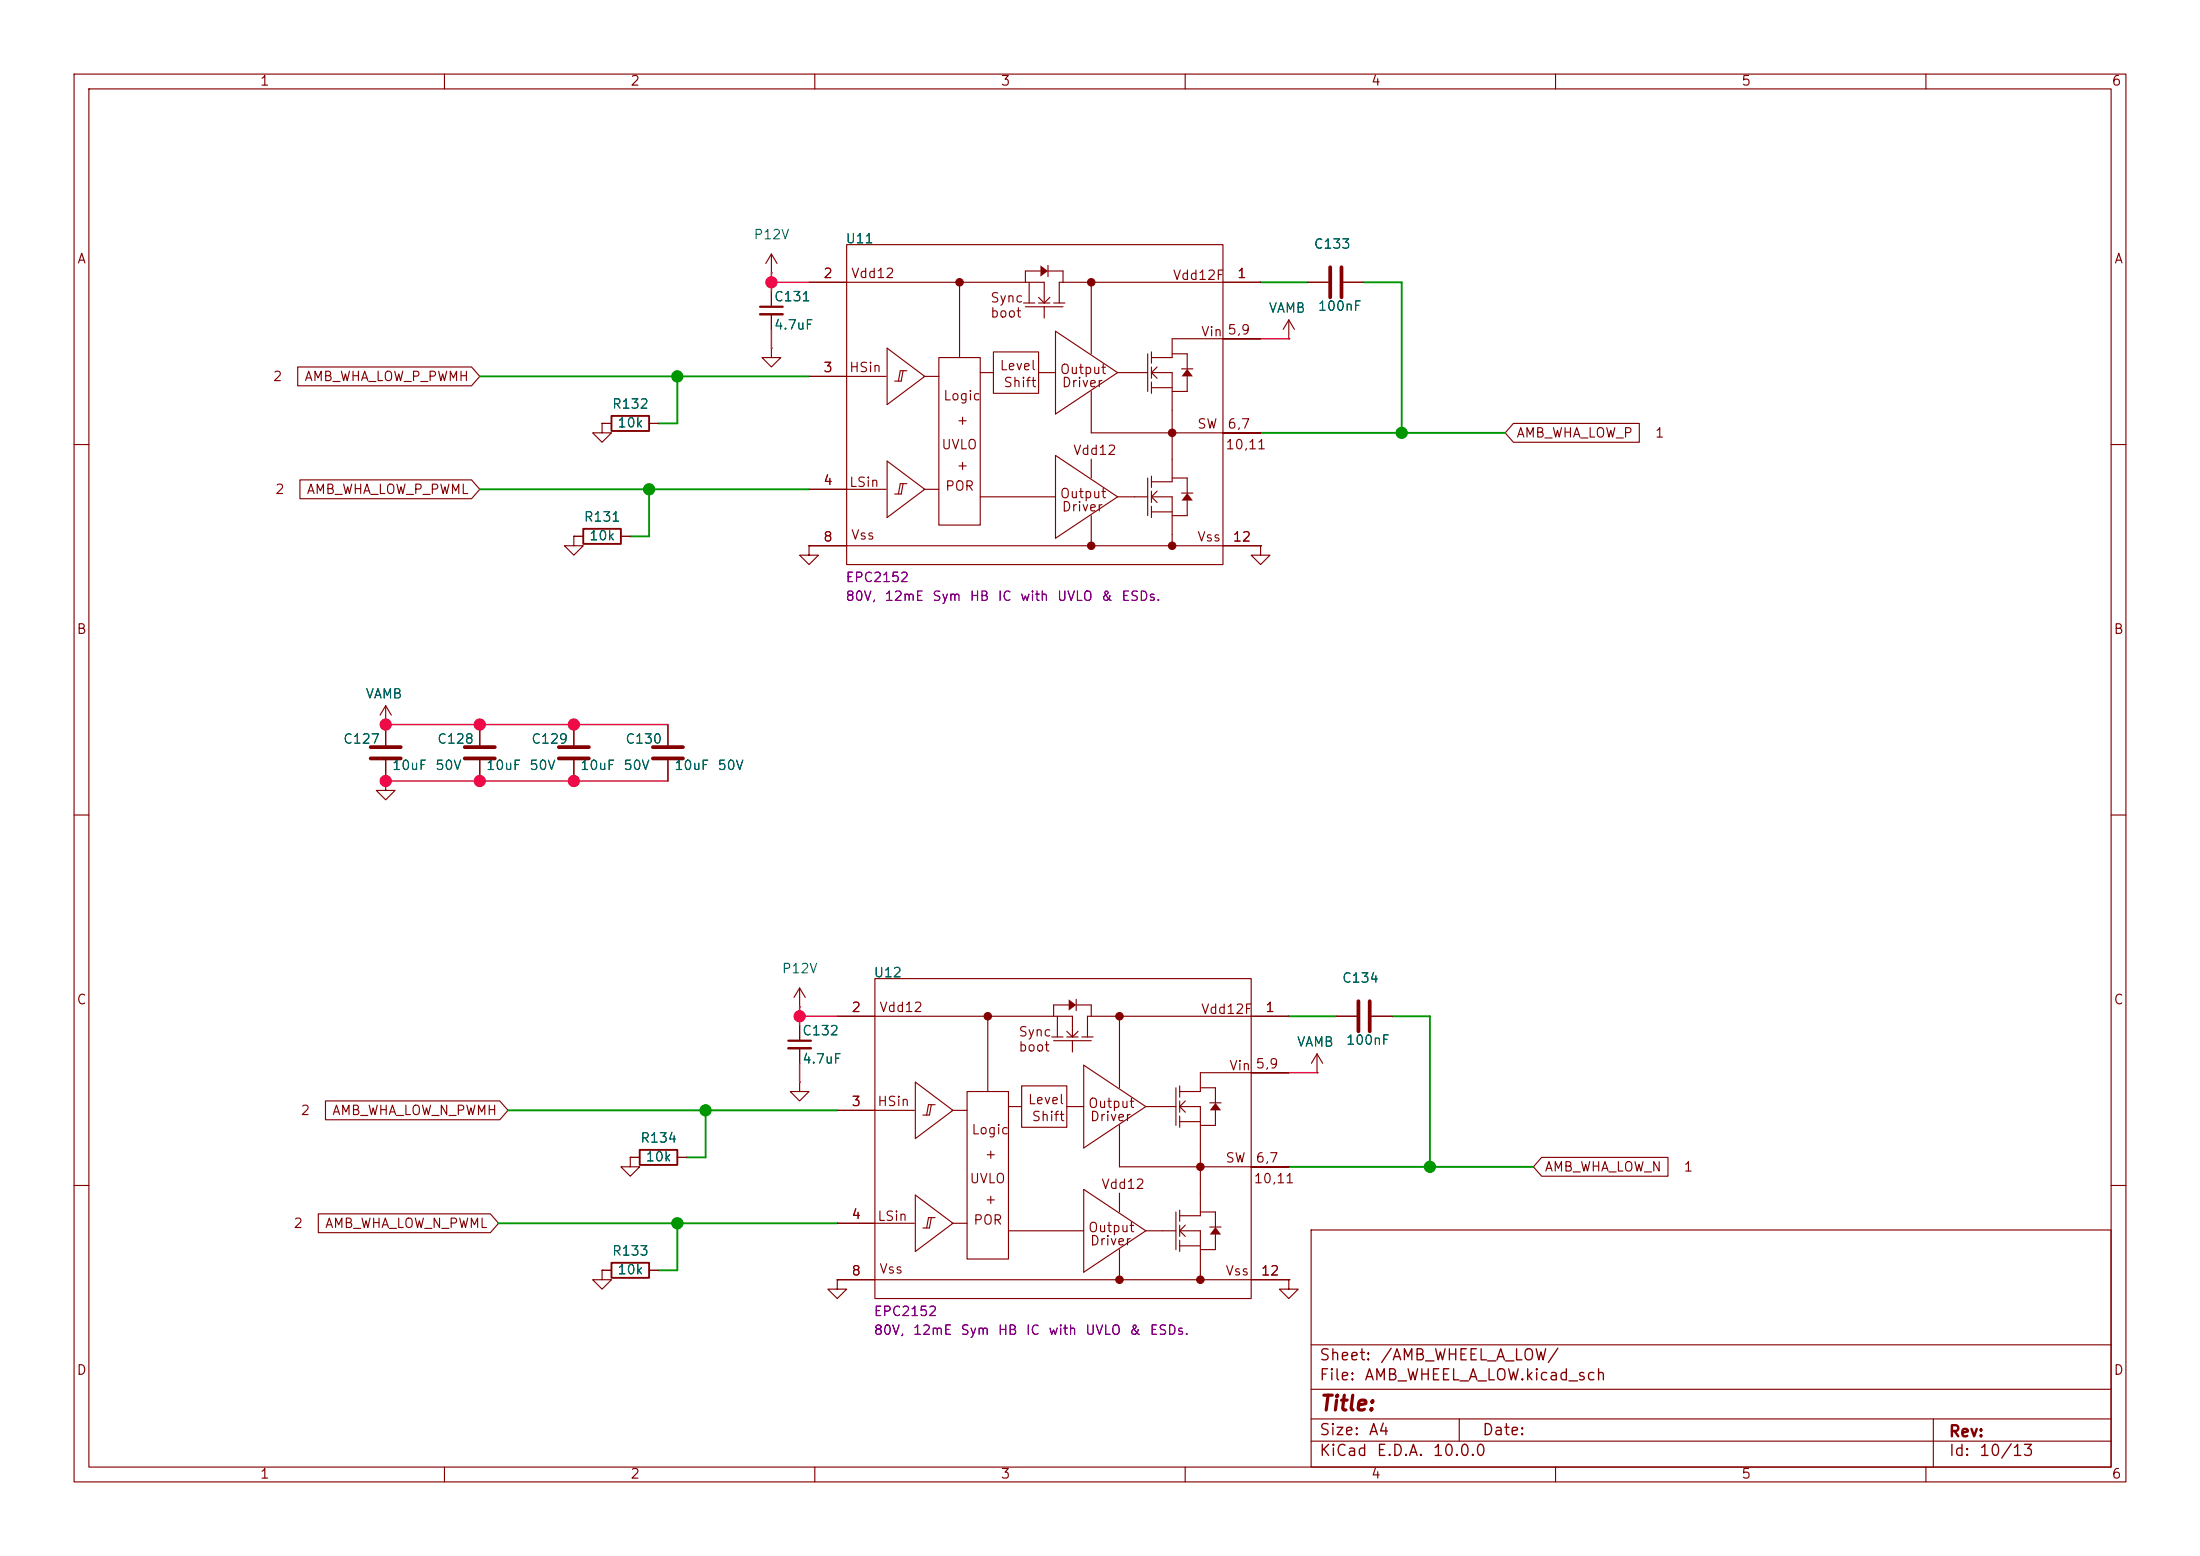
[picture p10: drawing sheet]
<svg xmlns="http://www.w3.org/2000/svg" width="297mm" height="210mm" viewBox="0 0 297 210" stroke-linecap="round" stroke-linejoin="round" font-family="sans-serif">
<g fill="none" stroke="#840000" stroke-width=".15">
<path d="M10 10h277v190h-277zM12 12h273v186h-273zM60 10v2M110 10v2M160 10v2M210 10v2M260 10v2M81.3 57.2v1.2h1.2l-1.2 1.3-1.3-1.3h1.3M81.3 57.2h.1M81.3 57.2h1.2M87.6 57.2h1.3M10 60h2"/>
<path d="M77.5 72.4v1.3h1.2l-1.2 1.2-1.3-1.2h1.3M77.5 72.4h.1M77.5 72.4h1.2M83.8 72.4h1.3M285 60h2M52.1 97.8h.1M52.1 95.3v5.3M52.1 95.3l-.8 1.2M52.1 95.3l.7 1.2M64.8 97.8v2.8M77.5 97.8v2.8M90.2 97.8v2.8"/>
<path d="M10 110h2M52.1 105.4v1.3h1.2l-1.2 1.3-1.3-1.3h1.3M52.1 105.4h.1M52.1 102.6v2.8M64.8 102.6v2.8M77.5 102.6v2.8M90.2 102.6v2.8M285 110h2M107.9 135.9h.1M107.9 133.4l-.7 1.2M107.9 133.4l.8 1.2M107.9 133.4v2.5"/>
<path d="M107.9 138.4v2.1M118.1 137.2h26.7v2.8l-.8-.8M133.3 137.2v10.1M142 140h1.5M142.7 137.2v2.8M144.3 135.6h-2.1v1.6M145.3 135.6h2M85.1 156.2v1.3h1.3l-1.3 1.3-1.3-1.3h1.3M85.1 156.2h.1M85.1 156.2h1.3M91.4 156.2h1.3M107.9 146.1v1.2h1.3l-1.3 1.3-1.2-1.3h1.2"/>
<path d="M107.9 146.1h.1M107.9 141.5v2M118.1 149.9h5.3M123.6 146.1l5.1 3.8-5.1 3.8zM125.7 149.1l-.2 1.4h-.9M126.2 149.1h-.9l-.2 1.4M128.5 149.9h2.1M130.6 147.3h5.5v22.6h-5.5zM136.1 149.4h1.8M137.9 146.6h6.1v5.5h-6.1zM142.2 140.5h5.1M144 149.4h2.3"/>
<path d="M144.8 140.5v1.5M10 160h2M81.3 171.5v1.2h1.2l-1.2 1.3-1.3-1.3h1.3M81.3 171.5h.1M81.3 171.5h1.2M87.6 171.5h1.3M113 172.7v1.3h1.3l-1.3 1.3-1.2-1.3h1.2M113 172.7h.1M118.1 165.1h5.3M118.1 172.7h50.8M123.6 161.3l5.1 3.8-5.1 3.8zM125.7 164.3l-.2 1.4h-.9"/>
<path d="M126.2 164.3h-.9l-.2 1.4M128.5 165.1h2.1M174 172.7v1.3h1.3l-1.3 1.3-1.3-1.3h1.3M174 172.7h.1M177 166h108v32h-108zM285 160h2M60 198v2M110 198v2M160 198v2M177 194.5h108M177 191.5h108M177 187.5h108"/>
<path d="M177 181.5h108M197 191.5v3M210 198v2M260 198v2M261 191.5v6.5"/>
</g>
<path d="M50 100.8h4.1M50 102.4h4.1M62.7 100.8h4.1M62.7 102.4h4.1M75.4 100.8h4.1M75.4 102.4h4.1M88.1 100.8h4.1M88.1 102.4h4.1" fill="none" stroke="#840000" stroke-width=".51"/>
<path d="M106.4 140.5h3.1" fill="none" stroke="#840000" stroke-width=".3"/>
<path d="M106.4 141.5h3.1" fill="none" stroke="#840000" stroke-width=".33"/>
<path d="M82.5 56.1h5.1v2.1h-5.1zM78.7 71.4h5.1v2h-5.1zM86.4 155.2h5v2h-5zM82.5 170.4h5.1v2.1h-5.1z" fill="none" stroke="#840000" stroke-width=".25"/>
<circle cx="133.4" cy="137.2" r=".51" fill="#840000" stroke="#840000" stroke-width=".14"/>
<path d="M144.3 134.9l1 .7-1 .8z" fill="#840000"/>
<g fill="none" stroke="#840000" stroke-width=".15">
<path d="M144 140h1.5M145.3 134.9v1.5M145.5 139.2l-.7 .8M146 140h1.6M147.3 135.6v1.6M151.1 137.2v9.6M168.9 137.2h-22.1v2.8M146.3 143.8l8.4 5.6-8.4 5.5zM151.1 151.9v5.6h17.8M154.7 149.4h4M158.7 146.8v5.1M159.3 149.4h2.8v14.7h-2.8"/>
<path d="M159.3 146.6v1.5M159.3 148.6v1.5M159.3 150.6v1.5M159.3 151.4h2.8M159.3 149.4l.7 .7M160 148.6l-.7 .8M162.1 146.8h2v2M162.1 151.9h2M168.9 144.8h-6.8v2.5h-2.8M136.1 166.1h10.2M146.3 160.5l8.4 5.6-8.4 5.6zM151.1 161v2.6"/>
<path d="M151.1 168.7v4M154.7 166.1h4M158.7 163.6v5.1M159.3 166.1h2.8v6.6M159.3 163.3v1.5M159.3 165.4v1.5M159.3 167.4v1.5M159.3 168.1h2.8M159.3 166.1l.7 .8M160 165.4l-.7 .7M162.1 163.6h2M162.1 168.7h2"/>
</g>
<g fill="#840000" stroke="#840000" stroke-width=".14">
<circle cx="151.1" cy="137.2" r=".51"/>
<circle cx="151.1" cy="172.7" r=".51"/>
<circle cx="162.1" cy="157.5" r=".51"/>
<circle cx="162.1" cy="172.7" r=".51"/>
</g>
<path d="M164.1 148.8l.7 1.1h-1.5z" fill="#840000"/>
<path d="M164.1 149.9v2M164.1 163.6v2" fill="none" stroke="#840000" stroke-width=".15"/>
<path d="M164.1 165.6l.7 1h-1.5z" fill="#840000"/>
<g fill="none" stroke="#840000" stroke-width=".15">
<path d="M114.3 38.1h26.7v2.8l-.8-.8M129.5 38.1v10.2M138.9 38.1v2.8M140.5 36.6h-2.1v1.5M141.5 36.6h2M114.3 50.8h5.3M119.8 47l5 3.8-5 3.8zM121.9 50l-.2 1.4h-.9M122.4 50h-.9l-.2 1.4M124.7 50.8h2M126.7 48.3h5.6v22.6h-5.6zM132.3 50.3h1.8"/>
<path d="M134.1 47.5h6.1v5.6h-6.1zM138.2 40.9h1.5M138.4 41.4h5.1M140.2 50.3h2.3M141 41.4v1.5M109.2 73.7v1.2h1.3l-1.3 1.3-1.3-1.3h1.3M109.2 73.7h.1M114.3 66h5.3M114.3 73.7h50.8M119.8 62.2l5 3.8-5 3.9zM121.9 65.3l-.2 1.4h-.9M122.4 65.3h-.9l-.2 1.4"/>
<path d="M124.7 66h2M170.2 73.7v1.2h1.2l-1.2 1.3-1.3-1.3h1.3M170.2 73.7h.1M113 137.2h5.1M118.1 132.1h50.8v43.2h-50.8zM168.9 137.2h5.1M180.3 137.2h2.8M185.2 137.2h2.8M113 149.9h5.1M163.3 148.8h1.5M168.9 144.8h5.1M168.9 157.5h5.1"/>
<path d="M177.8 144.8h.1M177.8 142.2l-.8 1.3M177.8 142.2l.8 1.3M177.8 142.2v2.6M113 165.1h5.1M113 172.7h5.1M163.3 165.6h1.5M164.1 166.6v2.1M168.9 172.7h5.1"/>
</g>
<path d="M183.4 135.1v4.1M184.9 135.1v4.1" fill="none" stroke="#840000" stroke-width=".51"/>
<circle cx="129.5" cy="38.1" r=".51" fill="#840000" stroke="#840000" stroke-width=".14"/>
<path d="M140.5 35.8l1 .8-1 .7z" fill="#840000"/>
<g fill="none" stroke="#840000" stroke-width=".15">
<path d="M141.5 35.8v1.5M143.5 36.6v1.5M147.3 38.1v9.7M165.1 38.1h-22.1v2.8M140.2 40.9h1.5M141.7 40.1l-.7 .8M142.2 40.9h1.6M142.5 44.7l8.4 5.6-8.4 5.6zM147.3 52.8v5.6h17.8M150.9 50.3h4M154.9 47.8v5M155.4 50.3h2.8v14.7h-2.8"/>
<path d="M155.4 47.5v1.5M155.4 49.5v1.6M155.4 51.6v1.5M155.4 52.3h2.8M155.4 50.3l.8 .8M156.2 49.5l-.8 .8M158.2 47.8h2.1v2M158.2 52.8h2.1M165.1 45.7h-6.9v2.6h-2.8M132.3 67.1h10.2M142.5 61.5l8.4 5.6-8.4 5.5zM147.3 62v2.5"/>
<path d="M147.3 69.6v4.1M150.9 67.1h4M154.9 64.5v5.1M155.4 67.1h2.8v6.6M155.4 64.3v1.5M155.4 66.3v1.5M155.4 68.3v1.6M155.4 69.1h2.8M155.4 67.1l.8 .7M156.2 66.3l-.8 .8M158.2 64.5h2.1M158.2 69.6h2.1"/>
</g>
<g fill="#840000" stroke="#840000" stroke-width=".14">
<circle cx="147.3" cy="38.1" r=".51"/>
<circle cx="147.3" cy="73.7" r=".51"/>
<circle cx="158.2" cy="58.4" r=".51"/>
<circle cx="158.2" cy="73.7" r=".51"/>
</g>
<path d="M160.3 49.8l.7 1h-1.5z" fill="#840000"/>
<path d="M160.3 50.8v2M160.3 64.5v2" fill="none" stroke="#840000" stroke-width=".15"/>
<path d="M160.3 66.5l.7 1.1h-1.5z" fill="#840000"/>
<g fill="none" stroke="#840000" stroke-width=".15">
<path d="M104.1 36.8h.1M104.1 34.3v2.5M104.1 39.4v2M104.1 34.3l-.7 1.3M104.1 34.3l.8 1.3M109.2 38.1h5.1M114.3 33h50.8v43.2h-50.8zM165.1 38.1h5.1M176.5 38.1h2.8M181.4 38.1h2.7M40.2 49.5h23.5l1.1 1.3-1.1 1.3h-23.5zM81.3 57.2h.1"/>
<path d="M81.3 57.2h1.2M87.6 57.2h1.3M104.1 47v1.3h1.3l-1.3 1.2-1.2-1.2h1.2M104.1 47h.1M104.1 42.4v2.1M109.2 50.8h5.1M159.5 49.8h1.5M165.1 45.7h5.1M165.1 58.4h5.1M174 45.7h.1M174 43.2l-.8 1.3M174 43.2l.8 1.3"/>
<path d="M174 43.2v2.5M204.3 57.1h17v2.6h-17l-1.1-1.3zM40.5 64.8h23.2l1.1 1.2-1.1 1.3h-23.2zM77.5 72.4h.1M77.5 72.4h1.2M83.8 72.4h1.3M109.2 73.7h.1M109.2 66h5.1M109.2 73.7h5.1M159.5 66.5h1.5M160.3 67.6v2M165.1 73.7h5.1"/>
<path d="M170.2 73.7h.1M52.1 97.8h.1M52.1 97.8v2.8M64.8 97.8v2.8M77.5 97.8v2.8M90.2 97.8v2.8M52.1 105.4h.1M52.1 102.6v2.8M64.8 102.6v2.8M77.5 102.6v2.8M90.2 102.6v2.8M107.9 138.4v2.1"/>
<path d="M113 137.2h5.1M168.9 137.2h5.1M180.3 137.2h2.8M185.2 137.2h2.8M43.9 148.6h23.6l1.1 1.3-1.1 1.2h-23.6zM85.1 156.2h.1M85.1 156.2h1.3M91.4 156.2h1.3M107.9 141.5v2M113 149.9h5.1M168.9 144.8h5.1M168.9 157.5h5.1"/>
<path d="M177.8 144.8h.1M208.1 156.2h17.1v2.6h-17.1l-1.1-1.3zM43 163.8h23.2l1.1 1.3-1.1 1.3h-23.2zM81.3 171.5h.1M81.3 171.5h1.2M87.6 171.5h1.3M113 172.7h.1M113 165.1h5.1M113 172.7h5.1M168.9 172.7h5.1M174 172.7h.1"/>
</g>
<path d="M102.6 41.4h3.1" fill="none" stroke="#840000" stroke-width=".3"/>
<path d="M102.6 42.4h3.1" fill="none" stroke="#840000" stroke-width=".33"/>
<path d="M179.6 36.1v4M181.1 36.1v4" fill="none" stroke="#840000" stroke-width=".51"/>
<g fill="none" stroke="#009600" stroke-width=".25">
<path d="M170.2 38.1h6.3M184.1 38.1h5.1v20.3M64.8 50.8h44.4M91.4 50.8v6.4h-2.5M170.2 58.4h33M64.8 66h44.4M87.6 66v6.4h-2.5M174 137.2h6.3M188 137.2h5v20.3M68.6 149.9h44.4M95.2 149.9v6.3h-2.5M174 157.5h33"/>
<path d="M67.3 165.1h45.7M91.4 165.1v6.4h-2.5"/>
</g>
<path d="M104.1 36.8v2.6M104.1 38.1h5.1M104.1 44.5v2.5M170.2 45.7h3.8M52.1 97.8h38.1M52.1 105.4h38.1M107.9 135.9v2.5M107.9 137.2h5.1M107.9 143.5v2.6M174 144.8h3.8" fill="none" stroke="#ff0955" stroke-width=".2"/>
<g fill="#ff0955" stroke="#ff0955" stroke-width=".14">
<circle cx="64.8" cy="105.4" r=".76"/>
<circle cx="52.1" cy="105.4" r=".76"/>
<circle cx="77.5" cy="105.4" r=".76"/>
<circle cx="77.5" cy="97.8" r=".76"/>
<circle cx="64.8" cy="97.8" r=".76"/>
<circle cx="52.1" cy="97.8" r=".76"/>
<circle cx="107.9" cy="137.2" r=".76"/>
<circle cx="104.1" cy="38.1" r=".76"/>
</g>
<g fill="#009600" stroke="#009600" stroke-width=".14">
<circle cx="87.6" cy="66" r=".76"/>
<circle cx="95.2" cy="149.9" r=".76"/>
<circle cx="91.4" cy="165.1" r=".76"/>
<circle cx="193" cy="157.5" r=".76"/>
<circle cx="91.4" cy="50.8" r=".76"/>
<circle cx="189.2" cy="58.4" r=".76"/>
</g>
<text font-size="2" fill="#840000" x="178" y="190.9">Title:</text>
<g font-size="1.5" fill="#840000">
<text x="178" y="184">Sheet:</text>
<text x="186.2" y="184">/AMB_WHEEL_A_LOW/</text>
<text x="178" y="186.7">File:</text>
<text x="184.1" y="186.7">AMB_WHEEL_A_LOW.kicad_sch</text>
<text x="178" y="196.9">KiCad</text>
<text x="178" y="194.1">Size:</text>
<text x="184.7" y="194.1">A4</text>
<text x="185.7" y="196.9">E.D.A.</text>
<text x="193.3" y="196.9">10.0.0</text>
<text x="200" y="194.1">Date:</text>
<text x="263" y="194.3">Rev:</text>
<text x="263" y="196.9">Id:</text>
<text x="267.1" y="196.9">10/13</text>
</g>
<g font-size="1.3" fill="#840000">
<text x="35" y="11.9">1</text>
<text x="85" y="11.9">2</text>
<text x="135" y="11.9">3</text>
<text x="185" y="11.9">4</text>
<text x="235" y="11.9">5</text>
<text x="285" y="11.9">6</text>
<text x="10.3" y="35.9">A</text>
<text x="285.3" y="35.9">A</text>
<text x="114.8" y="37.8">Vdd12</text>
<text x="133.6" y="41.1">Sync</text>
<text x="158.2" y="38.1">Vdd12F</text>
<text x="133.6" y="43.2">boot</text>
<text x="162.1" y="45.7">Vin</text>
<text x="165.6" y="45.5">5,9</text>
<text x="36.7" y="51.8">2</text>
<text x="41" y="51.8">AMB_WHA_LOW_P_PWMH</text>
<text x="114.6" y="50.5">HSin</text>
<text x="134.9" y="50.3">Level</text>
<text x="135.4" y="52.6">Shift</text>
<text x="143" y="50.8">Output</text>
<text x="143.3" y="52.6">Driver</text>
<text x="127.3" y="54.4">Logic</text>
<text x="129" y="57.7">+</text>
<text x="161.5" y="58.2">SW</text>
<text x="165.6" y="58.2">6,7</text>
<text x="204.6" y="59.4">AMB_WHA_LOW_P</text>
<text x="223.3" y="59.4">1</text>
<text x="127" y="61">UVLO</text>
<text x="129" y="63.8">+</text>
<text x="144.8" y="61.7">Vdd12</text>
<text x="165.4" y="61">10,11</text>
<text x="37.1" y="67">2</text>
<text x="41.3" y="67">AMB_WHA_LOW_P_PWML</text>
<text x="114.6" y="66">LSin</text>
<text x="127.5" y="66.5">POR</text>
<text x="143" y="67.6">Output</text>
<text x="143.3" y="69.3">Driver</text>
<text x="114.8" y="73.2">Vss</text>
<text x="161.5" y="73.4">Vss</text>
<text x="10.3" y="85.9">B</text>
<text x="285.3" y="85.9">B</text>
<text x="10.3" y="135.9">C</text>
<text x="118.6" y="136.9">Vdd12</text>
<text x="162.1" y="137.2">Vdd12F</text>
<text x="285.3" y="135.9">C</text>
<text x="137.4" y="140.2">Sync</text>
<text x="137.4" y="142.2">boot</text>
<text x="118.4" y="149.6">HSin</text>
<text x="138.7" y="149.4">Level</text>
<text x="146.8" y="149.9">Output</text>
<text x="165.9" y="144.8">Vin</text>
<text x="169.4" y="144.5">5,9</text>
<text x="40.5" y="150.8">2</text>
<text x="44.8" y="150.8">AMB_WHA_LOW_N_PWMH</text>
<text x="131.1" y="153.4">Logic</text>
<text x="139.2" y="151.6">Shift</text>
<text x="147.1" y="151.6">Driver</text>
<text x="130.8" y="160">UVLO</text>
<text x="132.8" y="156.7">+</text>
<text x="148.6" y="160.8">Vdd12</text>
<text x="165.4" y="157.2">SW</text>
<text x="169.2" y="160">10,11</text>
<text x="169.4" y="157.2">6,7</text>
<text x="208.4" y="158.4">AMB_WHA_LOW_N</text>
<text x="227.2" y="158.4">1</text>
<text x="39.5" y="166.1">2</text>
<text x="43.8" y="166.1">AMB_WHA_LOW_N_PWML</text>
<text x="118.4" y="165.1">LSin</text>
<text x="131.3" y="165.6">POR</text>
<text x="132.8" y="162.8">+</text>
<text x="146.8" y="166.6">Output</text>
<text x="118.6" y="172.2">Vss</text>
<text x="147.1" y="168.4">Driver</text>
<text x="165.4" y="172.5">Vss</text>
<text x="10.3" y="185.9">D</text>
<text x="285.3" y="185.9">D</text>
<text x="35" y="199.9">1</text>
<text x="85" y="199.9">2</text>
<text x="135" y="199.9">3</text>
<text x="185" y="199.9">4</text>
<text x="235" y="199.9">5</text>
<text x="285" y="199.9">6</text>
</g>
<g font-size="1.3" fill="#006464">
<text x="101.6" y="32.6">P12V</text>
<text x="114.1" y="33.2">U11</text>
<text x="177.3" y="33.9">C133</text>
<text x="104.4" y="41">C131</text>
<text x="104.4" y="44.8">4.7uF</text>
<text x="171.2" y="42.5">VAMB</text>
<text x="177.8" y="42.3">100nF</text>
<text x="82.5" y="55.5">R132</text>
<text x="83.3" y="58">10k</text>
<text x="78.7" y="70.7">R131</text>
<text x="79.5" y="73.3">10k</text>
<text x="49.3" y="94.6">VAMB</text>
<text x="46.2" y="100.7">C127</text>
<text x="58.9" y="100.7">C128</text>
<text x="71.6" y="100.7">C129</text>
<text x="84.3" y="100.7">C130</text>
<text x="52.8" y="104.2">10uF</text>
<text x="58.7" y="104.2">50V</text>
<text x="65.5" y="104.2">10uF</text>
<text x="71.4" y="104.2">50V</text>
<text x="78.2" y="104.2">10uF</text>
<text x="84.1" y="104.2">50V</text>
<text x="90.9" y="104.2">10uF</text>
<text x="96.8" y="104.2">50V</text>
<text x="105.5" y="131.7">P12V</text>
<text x="117.9" y="132.2">U12</text>
<text x="181.1" y="132.9">C134</text>
<text x="108.2" y="140.1">C132</text>
<text x="108.2" y="143.9">4.7uF</text>
<text x="175" y="141.6">VAMB</text>
<text x="181.6" y="141.3">100nF</text>
<text x="86.3" y="154.5">R134</text>
<text x="87.1" y="157.1">10k</text>
<text x="82.5" y="169.8">R133</text>
<text x="83.3" y="172.3">10k</text>
</g>
<g font-size="1.3" fill="#a90000">
<text x="111.1" y="37.8">2</text>
<text x="166.9" y="37.8">1</text>
<text x="111.1" y="50.5">3</text>
<text x="111.1" y="65.8">4</text>
<text x="111.1" y="73.4">8</text>
<text x="166.3" y="73.4">12</text>
<text x="114.9" y="136.9">2</text>
<text x="170.7" y="136.9">1</text>
<text x="114.9" y="149.6">3</text>
<text x="114.9" y="164.8">4</text>
<text x="114.9" y="172.5">8</text>
<text x="170.1" y="172.5">12</text>
</g>
<g font-size="1.3" fill="#840084">
<text x="114.1" y="81.4">80V,</text>
<text x="114.1" y="78.9">EPC2152</text>
<text x="119.3" y="81.4">12mE</text>
<text x="125.8" y="81.4">Sym</text>
<text x="130.8" y="81.4">HB</text>
<text x="134.6" y="81.4">IC</text>
<text x="137.6" y="81.4">with</text>
<text x="142.6" y="81.4">UVLO</text>
<text x="148.6" y="81.4">&amp;</text>
<text x="151.3" y="81.4">ESDs.</text>
<text x="117.9" y="177.9">EPC2152</text>
<text x="117.9" y="180.5">80V,</text>
<text x="123.1" y="180.5">12mE</text>
<text x="129.6" y="180.5">Sym</text>
<text x="134.6" y="180.5">HB</text>
<text x="138.4" y="180.5">IC</text>
<text x="141.4" y="180.5">with</text>
<text x="146.4" y="180.5">UVLO</text>
<text x="152.4" y="180.5">&amp;</text>
<text x="155.1" y="180.5">ESDs.</text>
</g>
</svg>
